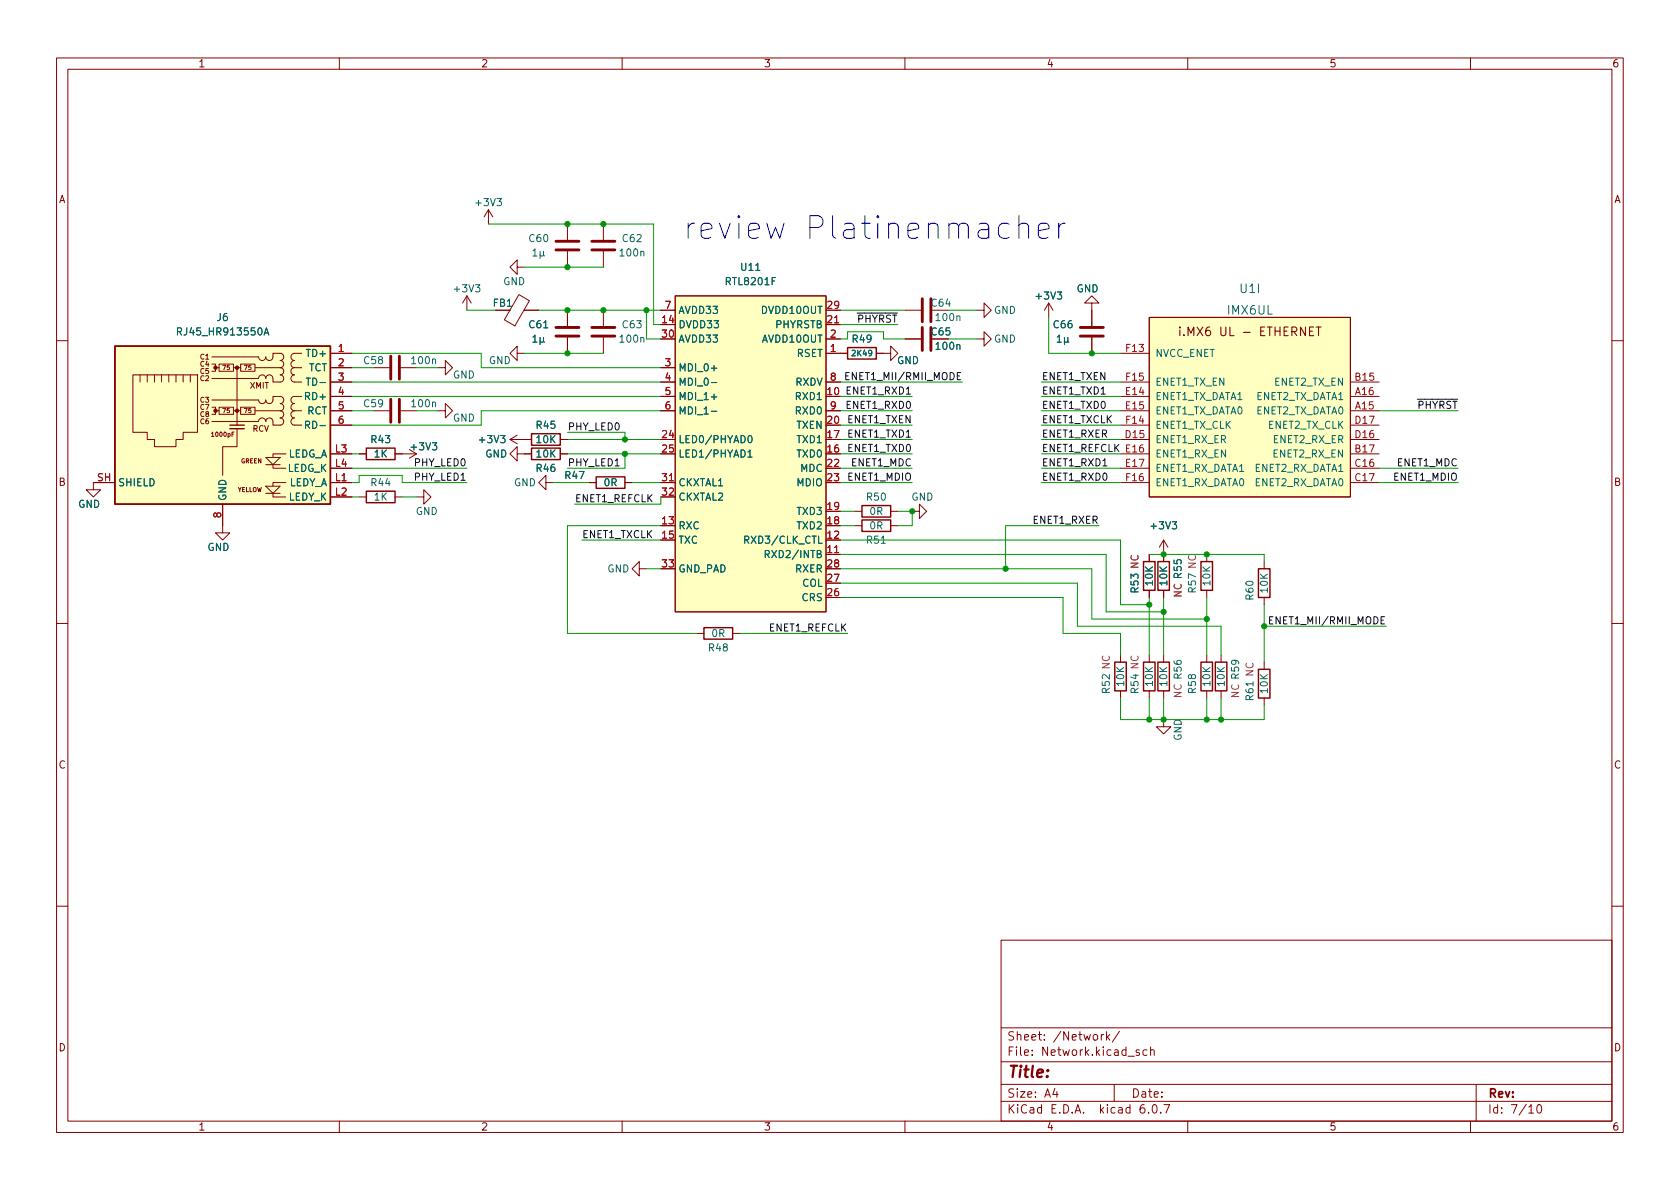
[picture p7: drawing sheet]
<svg xmlns="http://www.w3.org/2000/svg" width="297mm" height="210mm" viewBox="0 0 297 210" stroke-linecap="round" stroke-linejoin="round" font-family="sans-serif">
<g fill="none" stroke="#840000" stroke-width=".18">
<path d="M10 10.2h277v190.1h-277zM12 12.2h273v186.1h-273zM60 10.2v2M110 10.2v2M160 10.2v2M210 10.2v2M260 10.2v2M86.4 37.1l-.8 1.2M86.4 37.1v2.5M86.4 37.1l.7 1.2M100.3 39.6v2.8M106.7 39.6v2.8"/>
<path d="M82.5 52.3l-.7 1.3M82.5 52.3v2.6M82.5 52.3l.8 1.3M87.6 54.9h2.6M91.4 47.2v-1.2l-1.2 1.2 1.2 1.3v-1.3h1.3M91.7 52.1l1.9 1.1-2.6 4.4-1.8-1zM92.7 54.9h2.5M100.3 44.4v2.8M100.3 54.9v2.8M100.3 59.7v2.8M106.7 44.4v2.8M106.7 54.9v2.8"/>
<path d="M106.7 59.7v2.8M116.8 54.9h2.6M119.4 52.3h26.6v55.9h-26.6zM146 59.9h2.6M146 57.4h2.6M160 54.9h2.8M160 59.9h2.8M172.7 59.9h1.3v-1.2l1.3 1.2-1.3 1.3v-1.3M172.7 54.9h1.3v-1.3l1.3 1.3-1.3 1.2v-1.2M185.4 53.6l-.7 1.3M185.4 53.6v2.5M185.4 53.6l.8 1.3"/>
<path d="M193 53.6h1.3l-1.3-1.3-1.2 1.3h1.2v4.1M193 59.7v2.8M203.2 56.1h35.6v31.8h-35.6zM10 60.2h2M23.5 66.3h11.4v10.1h-2.5v1.3h-1.3v1.3h-3.8v-1.3h-1.3v-1.3h-2.5zM24.8 66.3v1.3M26 66.3v1.3M27.3 66.3v1.3M28.6 66.3v1.3M29.8 66.3v1.3M31.1 66.3v1.3M32.4 66.3v1.3"/>
<path d="M33.7 66.3v1.3M37.5 72h.6v1.3h-.6M37.5 64.4h.6v1.3h-.6M37.5 70.7h8.2a.64 .64 0 0 0 .7 .7 .64 .64 0 0 0 .6-.7 .64 .64 0 0 0 .6 .7 .64 .64 0 0 0 .7-.7v-.6h1.2a.64 .64 0 0 1 .7 .6 .64 .64 0 0 1-.7 .7 .64 .64 0 0 1 .7 .6 .64 .64 0 0 1-.7 .6M37.5 63.1h8.2a.64 .64 0 0 0 .7 .6 .64 .64 0 0 0 .6-.6 .64 .64 0 0 0 .6 .6 .64 .64 0 0 0 .7-.6v-.6h1.2a.64 .64 0 0 1 .7 .6 .64 .64 0 0 1-.7 .6 .64 .64 0 0 1 .7 .7 .64 .64 0 0 1-.7 .6M38.1 72.6h.6M38.1 65h.6M38.7 72h2.6v1.3h-2.6zM38.7 64.4h2.6v1.3h-2.6zM41.3 72.6h1.2M41.3 65h1.2M41.9 75.8v3.2h-2.5v5.1"/>
<path d="M41.9 65v10.2M42.5 72h2.6v1.3h-2.6zM42.5 64.4h2.6v1.3h-2.6zM45.1 72.6h4.4M45.1 65h4.4M49.5 72.6a.64 .64 0 0 1 .7 .7 .64 .64 0 0 1-.7 .6 .64 .64 0 0 1 .7 .6 .64 .64 0 0 1-.7 .7h-1.2v-.7a.64 .64 0 0 0-.7-.6 .64 .64 0 0 0-.6 .6 .64 .64 0 0 0-.6-.6 .64 .64 0 0 0-.7 .6h-8.2M49.5 65a.64 .64 0 0 1 .7 .7 .64 .64 0 0 1-.7 .6 .64 .64 0 0 1 .7 .6 .64 .64 0 0 1-.7 .7h-1.2v-.7a.64 .64 0 0 0-.7-.6 .64 .64 0 0 0-.6 .6 .64 .64 0 0 0-.6-.6 .64 .64 0 0 0-.7 .6h-8.2M52.1 72.6a.64 .64 0 0 0-.7 .7 .64 .64 0 0 0 .7 .6 .64 .64 0 0 0-.7 .6 .64 .64 0 0 0 .7 .7h1.2M52.1 65a.64 .64 0 0 0-.7 .7 .64 .64 0 0 0 .7 .6 .64 .64 0 0 0-.7 .6 .64 .64 0 0 0 .7 .7h1.2M52.1 72.6h1.2M52.1 65h1.2M53.3 70.1h-1.2a.64 .64 0 0 0-.7 .6 .64 .64 0 0 0 .7 .7 .64 .64 0 0 0-.7 .6 .64 .64 0 0 0 .7 .6"/>
<path d="M53.3 62.5h-1.2a.64 .64 0 0 0-.7 .6 .64 .64 0 0 0 .7 .6 .64 .64 0 0 0-.7 .7 .64 .64 0 0 0 .7 .6M58.4 72.6h3.8M58.4 65h3.8M58.4 75.2h3.8M58.4 70.1h3.8M58.4 67.6h3.8M58.4 62.5h3.8M66 72.6h2.8M66 65h2.8M70.9 72.6h2.8M70.9 65h2.8M77.5 65h1.2v-1.3l1.3 1.3-1.3 1.3v-1.3"/>
<path d="M77.5 72.6h1.2v-1.2l1.3 1.2-1.3 1.3v-1.3M90.2 77.7l1.2 .8M90.2 77.7h3.8M91.4 62.5v-1.3l-1.2 1.3 1.2 1.2v-1.2h1.3M91.4 77l-1.2 .7M99.1 77.7h1.2M116.8 72.6h2.6M116.8 65h2.6M116.8 70.1h2.6M116.8 67.6h2.6M146 72.6h2.6M146 67.6h2.6"/>
<path d="M146 62.5h3.9M154.9 62.5h2.6v-1.3l1.2 1.3-1.2 1.2v-1.2M198.1 72.6h5.1M198.1 75.2h5.1M198.1 70.1h5.1M198.1 67.6h5.1M198.1 62.5h5.1M198.1 77.7h5.1M238.8 72.6h5M238.8 75.2h5M238.8 70.1h5M238.8 67.6h5"/>
<path d="M238.8 77.7h5M285 60.2h2M20.3 85.3h-3.8v1.3h1.3l-1.3 1.3-1.3-1.3h1.3M39.4 89.1v5.1h1.2l-1.2 1.3-1.3-1.3h1.3M47 80.9h2.5l-1.2 1.3zM47 86h2.5l-1.2 1.2zM47 87.2h2.5M47 82.2h2.5M48.3 87.2v.7h2.2M48.3 82.2v.6h2.2M50.5 85.3h-2.2v.7M50.5 80.3h-2.2v.6"/>
<path d="M58.4 85.3h3.8M58.4 87.9h3.8M58.4 80.3h3.8M58.4 82.8h3.8M63.5 87.9h1.3M63.5 80.3h1.3M69.8 87.9h1.3M69.8 80.3h3.9l-1.3 .7M73.7 87.9h1.2v-1.3l1.3 1.3-1.3 1.2v-1.2M91.4 80.3v-1.3l-1.2 1.3 1.2 1.2v-1.2h2.6M96.5 85.3v-1.2l-1.3 1.2 1.3 1.3v-1.3h1.3M99.1 80.3h1.2"/>
<path d="M104.1 85.3h1.3M110.5 85.3h1.3M116.8 85.3h2.6M146 98h2.6M151.1 93h1.3M151.1 90.4h1.3M157.5 93h1.2M157.5 90.4h1.2M161.3 90.4h1.3v-1.3l1.2 1.3-1.2 1.3v-1.3M198.1 85.3h5.1M198.1 80.3h5.1M198.1 82.8h5.1"/>
<path d="M203.2 98v1.3M205.7 95.5l-.7 1.3M205.7 95.5v3.8M205.7 95.5l.8 1.3M213.4 98v1.3M223.5 99.3v1.3M238.8 85.3h5M238.8 80.3h5M238.8 82.8h5M10 110.2h2M113 100.6v-1.3l-1.2 1.3 1.2 1.2v-1.2h1.3M123.2 112h1.3"/>
<path d="M129.5 112h1.3M198.1 115.8v1.3M203.2 104.4v1.3M203.2 115.8v1.3M205.7 104.4v1.3M205.7 115.8v1.3M213.4 104.4v1.3M213.4 115.8v1.3M215.9 115.8v1.3M223.5 105.7v1.2M223.5 117.1v1.3M285 110.2h2"/>
<path d="M198.1 122.2v1.2M203.2 122.2v1.2M205.7 127.2v1.3h1.3l-1.3 1.3-1.2-1.3h1.2M205.7 122.2v1.2M213.4 122.2v1.2M215.9 122.2v1.2M223.5 123.4v1.3M10 160.2h2M177 166.3h108v32h-108zM285 160.2h2M60 198.3v2M110 198.3v2"/>
<path d="M160 198.3v2M177 194.8h108M177 191.8h108M177 187.8h108M177 181.8h108M186.5 192.5l-.4 1h1M186.9 193v1M194.7 182.9v1M195.1 182.9l-.2 .1-.2 .2M195.6 182.4v1.5M195.8 183.4l.4 .5M196.2 182.9l-.6 .6"/>
<path d="M197 191.8v3M197.9 182.4l-1.3 1.9M201.4 185.7l-.3-.1-.2 .2v.3l.5 .1v.4h-.5M202.3 195.3a.59 .59 0 0 0-.7 .7v.5l.1 .3h.4l.3-.1v-.5l-.1-.2-.4-.1-.3 .3M202.8 185.7l-.4-.1-.3 .3v.4l.1 .3h.6M203.1 196.7v.1M203.4 185.8l.2-.2 .4 .1 .1 .9M203.4 185.1v1.5M203.9 195.4l.2-.1a.81 .81 0 0 1 .6 .7 .81 .81 0 0 1-.3 .8h-.2a.81 .81 0 0 1-.6-.6 .81 .81 0 0 1 .3-.8zM205.2 196.7v.1M205.8 195.3h1l-.7 1.5M210 198.3v2"/>
<path d="M260 198.3v2M261 191.8v6.5M270.3 195.8l.4-.5v1.5M270.3 196.8h.9M271.9 195.4l.2-.1a.81 .81 0 0 1 .6 .7 .81 .81 0 0 1-.3 .8h-.2a.81 .81 0 0 1-.6-.6 .81 .81 0 0 1 .3-.8z"/>
</g>
<g fill="none" stroke="#840000" stroke-width=".25">
<path d="M20.3 61.2h38.1v27.9h-38.1zM40.6 75.8h2.6M40.6 75.2h2.6M64.8 79.2h5v2.1h-5zM94 79.2h5.1v2.1h-5.1zM94 76.7h5.1v2h-5.1zM149.9 61.5h5v2h-5zM64.8 86.9h5v2h-5zM105.4 84.3h5.1v2.1h-5.1zM152.4 91.9h5.1v2.1h-5.1zM152.4 89.4h5.1v2h-5.1zM202.2 99.3h2v5.1h-2z"/>
<path d="M204.7 99.3h2.1v5.1h-2.1zM212.3 99.3h2.1v5.1h-2.1zM124.5 111h5v2h-5zM197.1 117.1h2v5.1h-2zM202.2 117.1h2v5.1h-2zM204.7 117.1h2.1v5.1h-2.1zM212.3 117.1h2.1v5.1h-2.1zM214.9 117.1h2v5.1h-2zM222.5 100.6h2v5.1h-2zM222.5 118.4h2v5h-2z"/>
</g>
<g fill="#ffffc2" stroke="#ffffc2" stroke-width=".18">
<path d="M20.3 61.2h38.1v27.9h-38.1z"/>
<path d="M119.4 52.3h26.6v55.9h-26.6z"/>
<path d="M203.2 56.1h35.6v31.8h-35.6z"/>
</g>
<g fill="#840000" stroke="#840000" stroke-width=".25">
<circle cx="41.9" cy="72.6" r=".25"/>
<circle cx="41.9" cy="65" r=".25"/>
<circle cx="38.1" cy="72.6" r=".25"/>
<circle cx="38.1" cy="65" r=".25"/>
</g>
<g fill="none" stroke="#006464" stroke-width=".18">
<path d="M31.4 58.6h.6l.1-.2v-.3l-.7-.1v1.2M46.7 59.2l.4-1.2 .4 1.2M46.8 58.9h.6M94.2 59.6l.4-.4v1.3M94.2 44.4l.4-.4v1.3M94.2 45.3h.7M95.5 44.4v1.3M95.5 59.7v1.2M96.1 59.7l-.1 .8h-.3l-.2-.2M96.1 45.1l.2 .2M96.1 44.4l-.1 .8-.3 .1-.2-.2M186.9 59.6l.4-.4v1.3"/>
<path d="M188.2 59.7v1.2M188.8 59.7l-.1 .8h-.3l-.2-.2M54 75.1h.6l.2-.2-.1-.3-.7-.1v1.3M54.1 66.9h.8M94.2 60.5h.7M96.1 60.3l.2 .2M125.8 65.1h.9M125.8 67.6h.9M125.8 70.2h.9M125.8 72.7h.9M132.2 79.9l.4-.3v1.2M132.4 77.1l.1-.1a.68 .68 0 0 1 .5 .7 .68 .68 0 0 1-.5 .6l-.1-.1-.2-.4z"/>
<path d="M186.9 60.5h.8M188.8 60.3l.2 .2M131.7 95.5l.6-.1 .1-.2-.1-.3-.6-.1v1.3M132.2 80.8h.8M135.3 98l.6-.1 .1-.1v-.3l-.7-.2v1.3M135.6 98l.4 .6"/>
</g>
<g fill="none" stroke="#840000" stroke-width=".51">
<path d="M98.3 57.9h4.1M98.3 59.4h4.1M98.3 42.7h4.1M98.3 44.2h4.1M104.6 57.9h4.1M104.6 59.4h4.1M104.6 42.7h4.1M104.6 44.2h4.1M163.1 52.8v4.1M163.1 57.9v4.1M164.6 52.8v4.1M164.6 57.9v4.1"/>
<path d="M191 57.9h4.1M191 59.4h4.1M69.1 63v4.1M69.1 70.6v4.1M70.6 63v4.1M70.6 70.6v4.1"/>
</g>
<path d="M208.6 57.8v.2M208.6 58.3v1.1M232.7 57.8h.9M233.1 57.8v1.6" fill="none" stroke="#840000" stroke-width=".19"/>
<path d="M149.5 66.5h.5M150.1 65.9h-.6v1.2h.6M224.5 109.7h.4M225.1 109.1h-.6v1.2h.6" fill="none" stroke="#0f0f0f" stroke-width=".18"/>
<path d="M180.2 39.9a.99 .99 0 0 1 1.7 .1v2.1M180.2 38.1v4M187.2 39.5v2.6M188.3 39.5a1.02 1.02 0 0 0-1.1 .7M183.6 40.8l1.9-.4v-.4l-.2-.3-.4-.2h-.7l-.4 .2-.2 .3v1.6l.2 .3 .4 .2h.7l.4-.2" fill="none" stroke="#0000c2" stroke-width=".18"/>
<g fill="none" stroke="#009600" stroke-width=".18">
<path d="M86.4 39.6h29.2v17.8h1.2M82.5 54.9h5.1M92.7 47.2h14M95.2 54.9h21.6M114.3 54.9v5h2.5M148.6 57.4h10.1M148.6 54.9h11.4M148.6 59.9h1.3v-1.2h6.3v1.2h3.8M167.6 54.9h5.1M167.6 59.9h5.1M185.4 56.1v6.4h12.7M62.2 67.6h54.6"/>
<path d="M62.2 70.1h54.6M62.2 72.6h3.8M62.2 65h3.8M62.2 62.5h22.9v2.5h31.7M73.7 72.6h3.8M73.7 65h3.8M92.7 62.5h14M100.3 77.7h16.5M100.3 76.4h10.2v1.3M116.8 72.6h-31.7v2.6h-22.9M148.6 67.6h21.6M148.6 70.1h12.7"/>
<path d="M148.6 72.6h12.7M148.6 75.2h12.7M148.6 77.7h12.7M184.1 67.6h14M184.1 70.1h14M184.1 72.6h14M184.1 75.2h14M184.1 77.7h14M243.8 72.6h14M62.2 85.3h1.3v-1.2h7.6v1.2h11.4M62.2 87.9h1.3M62.2 82.8h20.3"/>
<path d="M62.2 80.3h1.3M71.1 87.9h2.6M97.8 85.3h6.3M100.3 80.3h16.5M102.9 95.5h13.9M110.5 80.3v2.5h-10.2M111.8 85.3h5M116.8 93h-16.5v19h22.9M116.8 87.9v1.2h-15.2M148.6 95.5h49.5v11.4h5.1M148.6 98h47v10.2h10.1M148.6 85.3h12.7"/>
<path d="M148.6 82.8h12.7M148.6 80.3h12.7M148.6 90.4h2.5M148.6 93h2.5M158.7 90.4h2.6v2.6h-2.6M184.1 85.3h14M184.1 82.8h14M184.1 80.3h14M194.3 93h-16.5v7.6M203.2 98h20.3v1.3M243.8 85.3h14M243.8 82.8h14"/>
<path d="M114.3 100.6h2.5M130.8 112h19.1M148.6 103.1h41.9v7.6h25.4v5.1M148.6 100.6h44.4v8.9h20.4M148.6 105.7h39.4v6.3h10.1v3.8M203.2 105.7v10.1M205.7 105.7v10.1M213.4 105.7v10.1M223.5 110.7h21.6M223.5 106.9v10.2M198.1 123.4v3.8h25.4v-2.5M203.2 123.4v3.8"/>
<path d="M205.7 123.4v3.8M213.4 123.4v3.8M215.9 123.4v3.8"/>
</g>
<g fill="#009600" stroke="#009600" stroke-width=".18">
<circle cx="213.4" cy="109.5" r=".46"/>
<circle cx="213.4" cy="98" r=".46"/>
<circle cx="205.7" cy="98" r=".46"/>
<circle cx="223.5" cy="110.7" r=".46"/>
<circle cx="106.7" cy="39.6" r=".46"/>
<circle cx="106.7" cy="54.9" r=".46"/>
<circle cx="114.3" cy="54.9" r=".46"/>
<circle cx="100.3" cy="47.2" r=".46"/>
<circle cx="100.3" cy="54.9" r=".46"/>
<circle cx="100.3" cy="39.6" r=".46"/>
<circle cx="177.8" cy="100.6" r=".46"/>
<circle cx="161.3" cy="90.4" r=".46"/>
<circle cx="110.5" cy="80.3" r=".46"/>
<circle cx="100.3" cy="62.5" r=".46"/>
<circle cx="110.5" cy="77.7" r=".46"/>
<circle cx="213.4" cy="127.2" r=".46"/>
<circle cx="205.7" cy="127.2" r=".46"/>
<circle cx="215.9" cy="127.2" r=".46"/>
<circle cx="205.7" cy="108.2" r=".46"/>
<circle cx="203.2" cy="106.9" r=".46"/>
<circle cx="203.2" cy="127.2" r=".46"/>
<circle cx="193" cy="62.5" r=".46"/>
</g>
<text font-size="5.6" fill="#0000c2" x="120.6" y="42.3">review Platinenmacher</text>
<text font-size="2.8" fill="#840000" x="178" y="190.6">Title:</text>
<g font-size="2.1" fill="#006464">
<text x="219.3" y="51.8">U1I</text>
<text x="217.1" y="55.6">IMX6UL</text>
</g>
<g font-size="2.1" fill="#840000">
<text x="209.8" y="59.4">i.MX6 UL - ETHERNET</text>
<text x="178" y="184">Sheet: /Network/</text>
<text x="178" y="186.7">File: Network.kicad_sch</text>
<text x="178" y="196.9">KiCad E.D.A. kicad 6.0.7</text>
<text x="178" y="194.1">Size: A4</text>
<text x="200" y="194.1">Date:</text>
<text x="263" y="194.1">Rev:</text>
<text x="263" y="196.9">Id: 7/10</text>
</g>
<g font-size="1.8" fill="#840000">
<text x="35" y="11.9">1</text>
<text x="85" y="11.9">2</text>
<text x="135" y="11.9">3</text>
<text x="185" y="11.9">4</text>
<text x="235" y="11.9">5</text>
<text x="285" y="11.9">6</text>
<text x="10.3" y="35.9">A</text>
<text x="285.3" y="35.9">A</text>
<text x="164.7" y="59.3">C65</text>
<text x="10.3" y="85.9">B</text>
<text x="285.3" y="85.9">B</text>
<text x="10.3" y="135.9">C</text>
<text x="285.3" y="135.9">C</text>
<text x="10.3" y="185.9">D</text>
<text x="285.3" y="185.9">D</text>
<text x="35" y="199.9">1</text>
<text x="85" y="199.9">2</text>
<text x="135" y="199.9">3</text>
<text x="185" y="199.9">4</text>
<text x="235" y="199.9">5</text>
<text x="285" y="199.9">6</text>
</g>
<g font-size="1.8" fill="#006464">
<text x="84.3" y="36.4">+3V3</text>
<text x="93.6" y="42.8">C60</text>
<text x="109.7" y="45.3">100n</text>
<text x="110.1" y="42.8">C62</text>
<text x="131.1" y="47.9">U11</text>
<text x="80.5" y="51.7">+3V3</text>
<text x="88.9" y="50.4">GND</text>
<text x="128.5" y="50.4">RTL8201F</text>
<text x="183.3" y="53">+3V3</text>
<text x="190.3" y="51.7">GND</text>
<text x="31.9" y="59.3">RJ45_HR913550A</text>
<text x="38.4" y="56.8">J6</text>
<text x="87.2" y="54.2">FB1</text>
<text x="93.6" y="58">C61</text>
<text x="110.1" y="58">C63</text>
<text x="119.9" y="58">DVDD33</text>
<text x="119.9" y="55.5">AVDD33</text>
<text x="134.8" y="55.5">DVDD10OUT</text>
<text x="137.1" y="58">PHYRSTB</text>
<text x="164.7" y="54.2">C64</text>
<text x="165.6" y="56.8">100n</text>
<text x="175.7" y="55.5">GND</text>
<text x="186.3" y="58">C66</text>
<text x="54.5" y="65.7">TCT</text>
<text x="54.5" y="63.1">TD+</text>
<text x="64.4" y="64.4">C58</text>
<text x="72.9" y="64.4">100n</text>
<text x="86.4" y="64.4">GND</text>
<text x="109.7" y="60.6">100n</text>
<text x="119.9" y="65.7">MDI_0+</text>
<text x="119.9" y="60.6">AVDD33</text>
<text x="134.8" y="60.6">AVDD10OUT</text>
<text x="140.8" y="63.1">RSET</text>
<text x="150.8" y="60.6">R49</text>
<text x="158.6" y="64.4">GND</text>
<text x="165.6" y="61.8">100n</text>
<text x="175.7" y="60.6">GND</text>
<text x="204.2" y="63.1">NVCC_ENET</text>
<text x="54.3" y="70.7">RD+</text>
<text x="55" y="68.2">TD-</text>
<text x="80.1" y="66.9">GND</text>
<text x="119.9" y="68.2">MDI_0-</text>
<text x="119.9" y="70.7">MDI_1+</text>
<text x="140.6" y="68.2">RXDV</text>
<text x="140.8" y="70.7">RXD1</text>
<text x="204.2" y="70.7">ENET1_TX_DATA1</text>
<text x="204.2" y="68.2">ENET1_TX_EN</text>
<text x="221.9" y="70.7">ENET2_TX_DATA1</text>
<text x="225.4" y="68.2">ENET2_TX_EN</text>
<text x="54.3" y="73.3">RCT</text>
<text x="54.8" y="75.8">RD-</text>
<text x="64.4" y="72">C59</text>
<text x="72.9" y="72">100n</text>
<text x="80.1" y="74.5">GND</text>
<text x="94.9" y="75.8">R45</text>
<text x="119.9" y="73.3">MDI_1-</text>
<text x="140.8" y="75.8">TXEN</text>
<text x="140.8" y="73.3">RXD0</text>
<text x="204.2" y="73.3">ENET1_TX_DATA0</text>
<text x="204.2" y="75.8">ENET1_TX_CLK</text>
<text x="221.9" y="73.3">ENET2_TX_DATA0</text>
<text x="224.2" y="75.8">ENET2_TX_CLK</text>
<text x="50.7" y="80.9">LEDG_A</text>
<text x="50.7" y="83.4">LEDG_K</text>
<text x="65.7" y="78.4">R43</text>
<text x="66.2" y="80.9">1K</text>
<text x="72.8" y="79.6">+3V3</text>
<text x="84.9" y="78.4">+3V3</text>
<text x="85.8" y="80.9">GND</text>
<text x="94.9" y="83.4">R46</text>
<text x="94.9" y="80.9">10K</text>
<text x="94.9" y="78.4">10K</text>
<text x="119.9" y="78.4">LED0/PHYAD0</text>
<text x="119.9" y="80.9">LED1/PHYAD1</text>
<text x="141" y="80.9">TXD0</text>
<text x="141" y="78.4">TXD1</text>
<text x="141.5" y="83.4">MDC</text>
<text x="204.2" y="78.4">ENET1_RX_ER</text>
<text x="204.2" y="80.9">ENET1_RX_EN</text>
<text x="204.2" y="83.4">ENET1_RX_DATA1</text>
<text x="221.7" y="83.4">ENET2_RX_DATA1</text>
<text x="225.2" y="80.9">ENET2_RX_EN</text>
<text x="225.2" y="78.4">ENET2_RX_ER</text>
<text x="13.8" y="89.8">GND</text>
<text x="20.8" y="86">SHIELD</text>
<text x="40" y="88.6" transform="rotate(-90 40 88.6)">GND</text>
<text x="50.9" y="86">LEDY_A</text>
<text x="50.9" y="88.5">LEDY_K</text>
<text x="65.7" y="86">R44</text>
<text x="66.2" y="88.5">1K</text>
<text x="90.9" y="86">GND</text>
<text x="100" y="84.7">R47</text>
<text x="106.8" y="86">0R</text>
<text x="119.9" y="86">CKXTAL1</text>
<text x="119.9" y="88.5">CKXTAL2</text>
<text x="140.9" y="86">MDIO</text>
<text x="153.3" y="88.5">R50</text>
<text x="161.1" y="88.5">GND</text>
<text x="204.2" y="86">ENET1_RX_DATA0</text>
<text x="221.7" y="86">ENET2_RX_DATA0</text>
<text x="73.5" y="91.1">GND</text>
<text x="119.9" y="93.6">RXC</text>
<text x="141" y="93.6">TXD2</text>
<text x="141" y="91.1">TXD3</text>
<text x="153.8" y="93.6">0R</text>
<text x="153.8" y="91.1">0R</text>
<text x="203.7" y="93.6">+3V3</text>
<text x="36.7" y="97.4">GND</text>
<text x="107.4" y="101.2">GND</text>
<text x="119.9" y="96.1">TXC</text>
<text x="119.9" y="101.2">GND_PAD</text>
<text x="132.3" y="96.1">RXD3/CLK_CTL</text>
<text x="136.2" y="98.7">RXD2/INTB</text>
<text x="140.6" y="101.2">RXER</text>
<text x="153.3" y="96.1">R51</text>
<text x="141.8" y="106.3">CRS</text>
<text x="141.8" y="103.8">COL</text>
<text x="203.8" y="103.5" transform="rotate(-90 203.8 103.5)">10K</text>
<text x="206.4" y="103.5" transform="rotate(-90 206.4 103.5)">10K</text>
<text x="214" y="103.5" transform="rotate(-90 214 103.5)">10K</text>
<text x="221.6" y="106" transform="rotate(-90 221.6 106)">R60</text>
<text x="224.2" y="104.7" transform="rotate(-90 224.2 104.7)">10K</text>
<text x="125.9" y="112.6">0R</text>
<text x="125.4" y="115.2">R48</text>
<text x="198.8" y="121.3" transform="rotate(-90 198.8 121.3)">10K</text>
<text x="203.8" y="121.3" transform="rotate(-90 203.8 121.3)">10K</text>
<text x="206.4" y="121.3" transform="rotate(-90 206.4 121.3)">10K</text>
<text x="211.5" y="122.5" transform="rotate(-90 211.5 122.5)">R58</text>
<text x="214" y="121.3" transform="rotate(-90 214 121.3)">10K</text>
<text x="216.5" y="121.3" transform="rotate(-90 216.5 121.3)">10K</text>
<text x="224.2" y="122.5" transform="rotate(-90 224.2 122.5)">10K</text>
<text x="208.9" y="131" transform="rotate(-90 208.9 131)">GND</text>
</g>
<g font-size="1.8" fill="#a90000">
<text x="117.1" y="57.1">14</text>
<text x="117.1" y="59.7">30</text>
<text x="117.6" y="54.6">7</text>
<text x="146.3" y="57.1">21</text>
<text x="146.3" y="54.6">29</text>
<text x="146.8" y="59.7">2</text>
<text x="59.8" y="62.2">1</text>
<text x="59.8" y="64.8">2</text>
<text x="117.6" y="64.8">3</text>
<text x="146.8" y="62.2">1</text>
<text x="199.1" y="62.2">F13</text>
<text x="59.8" y="67.3">3</text>
<text x="59.8" y="69.8">4</text>
<text x="117.6" y="67.3">4</text>
<text x="117.6" y="69.8">5</text>
<text x="146.3" y="69.8">10</text>
<text x="146.8" y="67.3">8</text>
<text x="199.1" y="69.8">E14</text>
<text x="199.1" y="67.3">F15</text>
<text x="239.7" y="69.8">A16</text>
<text x="239.7" y="67.3">B15</text>
<text x="59.8" y="72.4">5</text>
<text x="59.8" y="74.9">6</text>
<text x="117.1" y="77.5">24</text>
<text x="117.6" y="72.4">6</text>
<text x="146.3" y="77.5">17</text>
<text x="146.3" y="74.9">20</text>
<text x="146.8" y="72.4">9</text>
<text x="199" y="77.5">D15</text>
<text x="199.1" y="72.4">E15</text>
<text x="199.1" y="74.9">F14</text>
<text x="239.7" y="72.4">A15</text>
<text x="239.7" y="77.5">D16</text>
<text x="239.7" y="74.9">D17</text>
<text x="59.3" y="80">L3</text>
<text x="59.3" y="82.5">L4</text>
<text x="117.1" y="80">25</text>
<text x="146.3" y="80">16</text>
<text x="146.3" y="82.5">22</text>
<text x="199.1" y="80">E16</text>
<text x="199.1" y="82.5">E17</text>
<text x="239.7" y="80">B17</text>
<text x="239.7" y="82.5">C16</text>
<text x="17.2" y="85.1">SH</text>
<text x="59.3" y="85.1">L1</text>
<text x="59.3" y="87.6">L2</text>
<text x="117.1" y="85.1">31</text>
<text x="117.1" y="87.6">32</text>
<text x="146.3" y="85.1">23</text>
<text x="199.1" y="85.1">F16</text>
<text x="239.7" y="85.1">C17</text>
<text x="39.1" y="91.5" transform="rotate(-90 39.1 91.5)">8</text>
<text x="117.1" y="92.7">13</text>
<text x="117.1" y="95.2">15</text>
<text x="146.3" y="95.2">12</text>
<text x="146.3" y="92.7">18</text>
<text x="146.3" y="90.2">19</text>
<text x="117.1" y="100.3">33</text>
<text x="146.3" y="97.8">11</text>
<text x="146.3" y="100.3">28</text>
<text x="146.3" y="105.4">26</text>
<text x="146.3" y="102.9">27</text>
</g>
<g font-size="1.8" fill="#0f0f0f">
<text x="150.2" y="57">~{PHYRST}</text>
<text x="149.9" y="69.7">ENET1_RXD1</text>
<text x="150.5" y="67.2">ENET1_MII/RMII_MODE</text>
<text x="184.1" y="69.7">ENET1_TXD1</text>
<text x="184.1" y="67.2">ENET1_TXEN</text>
<text x="100.3" y="76.1">PHY_LED0</text>
<text x="149.9" y="72.3">ENET1_RXD0</text>
<text x="149.9" y="74.8">ENET1_TXEN</text>
<text x="150.1" y="77.4">ENET1_TXD1</text>
<text x="184.1" y="77.4">ENET1_RXER</text>
<text x="184.1" y="72.3">ENET1_TXD0</text>
<text x="184.1" y="74.8">ENET1_TXCLK</text>
<text x="249.3" y="72.3">~{PHYRST}</text>
<text x="73.4" y="82.4">PHY_LED0</text>
<text x="100.3" y="82.4">PHY_LED1</text>
<text x="150.1" y="79.9">ENET1_TXD0</text>
<text x="150.6" y="82.4">ENET1_MDC</text>
<text x="184.1" y="79.9">ENET1_REFCLK</text>
<text x="184.1" y="82.4">ENET1_RXD1</text>
<text x="247.1" y="82.4">ENET1_MDC</text>
<text x="73.4" y="85">PHY_LED1</text>
<text x="101.6" y="88.8">ENET1_REFCLK</text>
<text x="150" y="85">ENET1_MDIO</text>
<text x="184.1" y="85">ENET1_RXD0</text>
<text x="246.5" y="85">ENET1_MDIO</text>
<text x="102.9" y="95.1">ENET1_TXCLK</text>
<text x="182.7" y="92.6">ENET1_RXER</text>
<text x="136" y="111.7">ENET1_REFCLK</text>
<text x="225.5" y="110.4">ENET1_MII/RMII_MODE</text>
</g>
<g font-size="1.8" fill="#840084">
<text x="201.3" y="104.7" transform="rotate(-90 201.3 104.7)">R53 NC</text>
<text x="208.9" y="105.7" transform="rotate(-90 208.9 105.7)">NC R55</text>
<text x="211.5" y="104.7" transform="rotate(-90 211.5 104.7)">R57 NC</text>
<text x="196.2" y="122.5" transform="rotate(-90 196.2 122.5)">R52 NC</text>
<text x="201.3" y="122.5" transform="rotate(-90 201.3 122.5)">R54 NC</text>
<text x="208.9" y="123.4" transform="rotate(-90 208.9 123.4)">NC R56</text>
<text x="219.1" y="123.4" transform="rotate(-90 219.1 123.4)">NC R59</text>
<text x="221.6" y="123.8" transform="rotate(-90 221.6 123.8)">R61 NC</text>
</g>
<text font-size="1.4" fill="#006464" x="150.7" y="63">2K49</text>
<g font-size="1.4" fill="#840000">
<text x="44.2" y="68.7">XMIT</text>
<text x="44.6" y="76.3">RCV</text>
</g>
<g font-size="1.2" fill="#840000">
<text x="35.4" y="63.6">C1</text>
<text x="35.4" y="64.8">C4</text>
<text x="35.4" y="67.4">C2</text>
<text x="35.4" y="71.2">C3</text>
<text x="35.4" y="66.1">C5</text>
<text x="35.4" y="75">C6</text>
<text x="35.4" y="72.4">C7</text>
<text x="35.4" y="73.7">C8</text>
</g>
<g font-size="1.1" fill="#840000">
<text x="39.4" y="65.4">75</text>
<text x="43.2" y="65.4">75</text>
<text x="37.5" y="77.2">1000pF</text>
<text x="39.4" y="73">75</text>
<text x="43.2" y="73">75</text>
<text x="42.6" y="81.9">GREEN</text>
<text x="41.9" y="87">YELLOW</text>
</g>
</svg>
